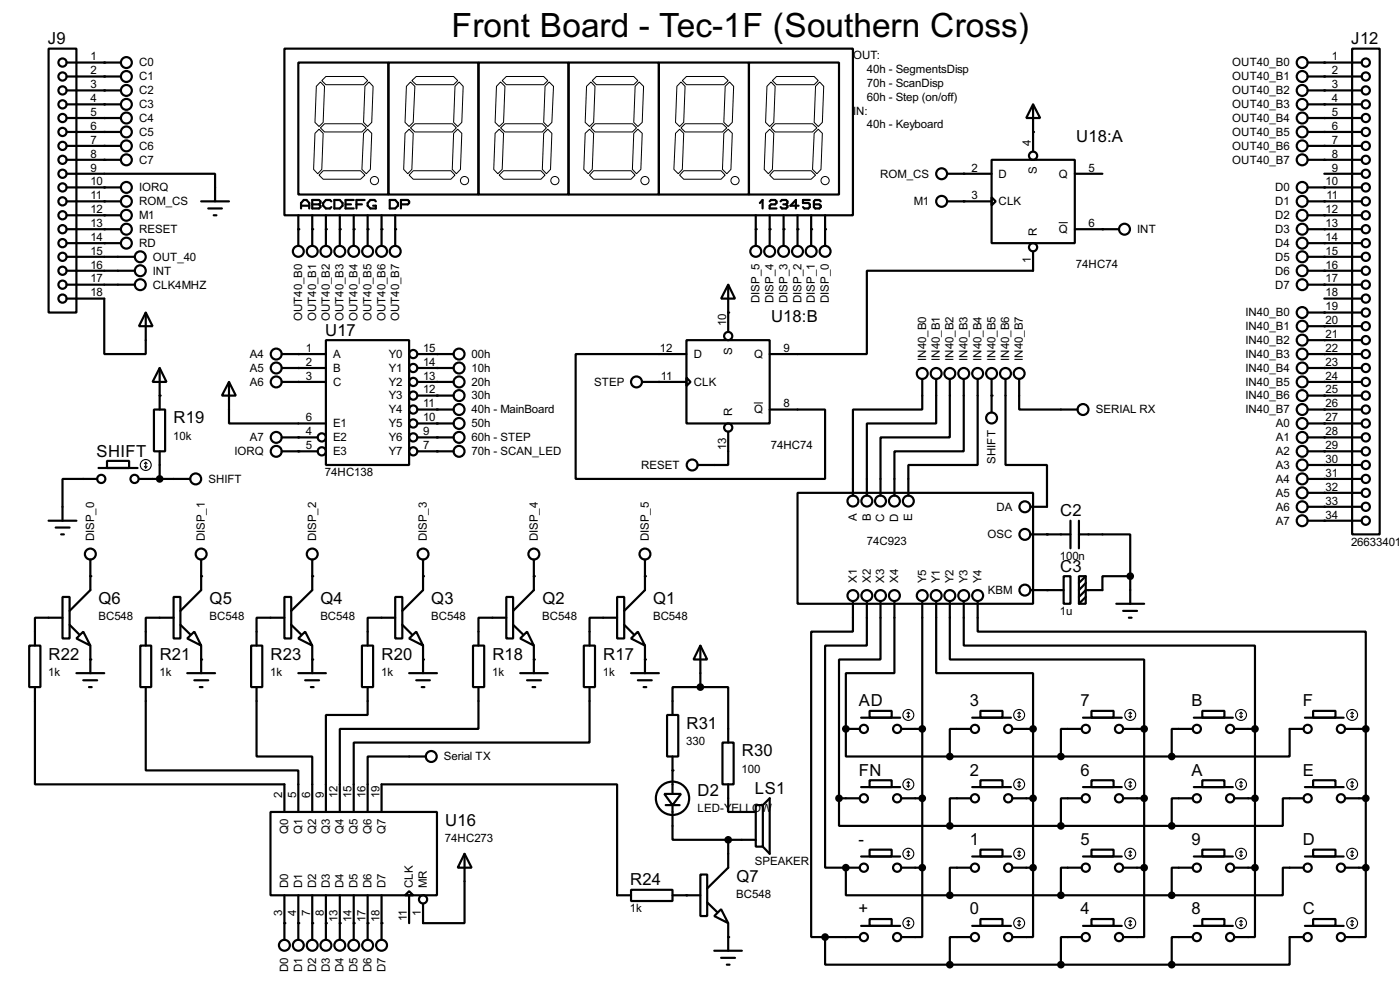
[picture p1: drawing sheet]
<svg xmlns="http://www.w3.org/2000/svg" width="256mm" height="180mm" viewBox="0 0 256 180" stroke-linecap="round" stroke-linejoin="round" font-family="sans-serif">
<g fill="none" stroke="#000" stroke-width=".4">
<path d="M8.9 8.9h5.1v48.3h-5.1zM12.2 14h10M12.2 16.6h10M12.2 19.1h10M12.2 11.5h10M52.1 8.9h104.2v30.5h-104.2zM54.7 11.5h16.5v24.1h-16.5zM71.2 11.5h16.5v24.1h-16.5zM87.7 11.5h16.5v24.1h-16.5zM104.2 11.5h16.5v24.1h-16.5zM120.7 11.5h16.5v24.1h-16.5zM137.2 11.5h16.5v24.1h-16.5z"/>
<path d="M189.3 19.1l1.3 2.5h-2.6zM189.3 19.1v8.6M239.6 14h9.9M239.6 16.6h9.9M239.6 19.1h9.9M239.6 11.5h9.9M247.7 8.9h5.1v88.9h-5.1zM12.2 31.8h27.2v5.1M12.2 36.9h10M12.2 39.4h10M12.2 21.6h10M12.2 24.2h10"/>
<path d="M12.2 26.7h10M12.2 29.3h10M12.2 34.3h10M36.9 36.9h5.1M38.2 38.2h2.5M39.2 39.4h.5M54.7 39.4v5.6M55.2 38.2v-1l.5-.6h.5l.5 .6v1M55.2 37.7h1.5M57.2 36.6h1.3l.2 .3v.3l-.2 .2 .2 .3v.2l-.2 .3h-1.3zM57.2 39.4v5.6M57.2 37.4h1.3"/>
<path d="M59.7 39.4v5.6M60.7 36.9l-.2-.3h-.8l-.5 .6v.5l.5 .5h.8l.2-.3M61.3 36.6h1l.5 .6v.5l-.5 .5h-1zM62.3 39.4v5.6M63.3 37.4h1M64.8 36.6h-1.5v1.6h1.5M64.8 39.4v5.6M65.3 37.4h1M66.8 36.6h-1.5v1.6M67.4 39.4v5.6M68.9 36.9l-.3-.3h-.7l-.5 .6v.5l.5 .5h1v-.5h-.5M69.9 39.4v5.6"/>
<path d="M71.4 36.6h1l.5 .6v.5l-.5 .5h-1zM72.4 39.4v5.6M73.5 37.4h1.2l.3-.2v-.3l-.3-.3h-1.2v1.6M138.5 39.4v5.6M139.2 37.2l.5-.6v1.6M141 36.9l.3-.3h.7l.3 .3v.3l-.3 .2h-.7l-.3 .3v.5h1.3M141 39.4v5.6M143 36.9l.3-.3h.7l.3 .3v.3l-.3 .2M143.5 37.4h.5M143.6 39.4v5.6M144 37.4l.3 .3v.2l-.3 .3h-.7l-.3-.3M146.1 39.4v5.6"/>
<path d="M146.3 37.7h-1.5l1-1.1v1.6M148.4 36.6h-1.3v.6h1l.3 .2v.5l-.3 .3h-.7l-.3-.3M148.6 39.4v5.6M150.4 36.9l-.3-.3h-.7l-.3 .3v1l.3 .3h.7l.3-.3v-.2l-.3-.3h-1M151.2 39.4v5.6M173.5 36.9h8.2M173.5 31.8h8.2M181.7 29.3h15.2v15.2h-15.2zM181.7 36.1l.7 .8-.7 .7zM196.9 31.8h5.1M239.6 36.9h9.9M239.6 39.4h9.9"/>
<path d="M239.6 21.6h9.9M239.6 24.2h9.9M239.6 26.7h9.9M239.6 29.3h9.9M239.6 34.3h9.9M242.6 31.8h6.9M12.2 54.7h6.9v10.1h7.6v-7.6M12.2 47h12.5M12.2 49.6h12.5M12.2 52.1h12.5M12.2 42h10M12.2 44.5h10"/>
<path d="M26.7 57.2l1.3 2.5h-2.5zM133.4 52.1l1.3 2.6h-2.6zM133.4 52.1v8.7M189.3 46v3.6h-30.5v15.2h-17.8M196.9 42h8.1M239.6 47h9.9M239.6 49.6h9.9M239.6 52.1h9.9M239.6 57.2h9.9M239.6 59.7h9.9M239.6 42h9.9M239.6 44.5h9.9"/>
<path d="M242.6 54.7h6.9M28.2 75h2.1v7.6h-2.1zM29.3 67.4l1.2 2.5h-2.5zM29.3 67.4v7.6M42 69.9l1.2 2.5h-2.5zM42 69.9v7.6h17.7M51.6 64.8h8.1M51.6 67.4h8.1M51.6 69.9h8.1M59.7 62.3h15.3v22.8h-15.3zM76.5 64.8h6.6M76.5 67.4h6.6"/>
<path d="M76.5 69.9h6.6M76.5 72.4h6.6M76.5 75h6.6M76.5 77.5h6.6M117.7 69.9h8.1M125.8 62.3h15.2v15.2h-15.2zM125.8 69.1l.7 .8-.7 .8zM125.8 64.8h-20.3v22.9h45.7v-12.7h-10.2M133.4 79v6.1h-5.6M169 69.4v5.6h-12.7v15.7M171.5 69.4v8.1h-12.7v13.2M174 69.4v10.7h-12.7v10.6"/>
<path d="M176.6 69.4v13.2h-12.7v8.1M179.1 69.4v15.7h-12.7v5.6M181.7 69.4v6.1M184.2 69.4v15.7h7.6v7.7h-3M186.7 69.4v5.6h10.7M239.6 62.3h9.9M239.6 64.8h9.9M239.6 67.4h9.9M239.6 69.9h9.9M239.6 72.4h9.9M239.6 75h9.9M239.6 77.5h9.9"/>
<path d="M8.9 95.3h5.1M10.2 96.6h2.6M11.2 97.8h.5M17.8 87.7h-6.3v7.6M18.1 85.7h7.1M19.6 84.4h4.1v1.3h-4.1zM25.5 87.7h9.4M29.3 82.6v5.1M51.6 80.1h6.6M51.6 82.6h6.6M76.5 80.1h6.6M76.5 82.6h6.6"/>
<path d="M146.1 90.2h43.2v20.3h-43.2zM188.8 97.8h7.3M196.1 95.3v5.1M197.7 97.8h9.4v7.7M197.7 95.3v5.1M239.6 87.7h9.9M239.6 95.3h9.9M239.6 80.1h9.9M239.6 85.1h9.9M239.6 92.8h9.9M239.6 82.6h9.9M239.6 90.2h9.9"/>
<path d="M5.4 118.2h2v7.6h-2zM11.5 109.3h1.3v7.6h-1.3zM11.5 113.1h-5.1v5.1M12.8 114.4l1.7 1.7M14 116.9l1.3-1.3 1.3 2.6zM16.6 102.4v5.6l-3.8 3.8M16.6 118.2v5M25.7 118.2h2v7.6h-2zM31.8 109.3h1.3v7.6h-1.3zM31.8 113.1h-5.1v5.1M33.1 114.4l1.8 1.7M34.3 116.9l1.3-1.3 1.3 2.6z"/>
<path d="M36.9 102.4v5.6l-3.8 3.8M36.9 118.2v5M46 118.2h2.1v7.6h-2.1zM52.1 109.3h1.3v7.6h-1.3zM52.1 113.1h-5.1v5.1M53.4 114.4l1.8 1.7M54.7 116.9l1.2-1.3 1.3 2.6zM57.2 102.4v5.6l-3.8 3.8M57.2 118.2v5M66.3 118.2h2.1v7.6h-2.1zM72.4 109.3h1.3v7.6h-1.3zM72.4 113.1h-5v5.1"/>
<path d="M73.7 114.4l1.8 1.7M75 116.9l1.3-1.3 1.2 2.6zM77.5 102.4v5.6l-3.8 3.8M77.5 118.2v5M86.7 118.2h2v7.6h-2zM92.8 109.3h1.2v7.6h-1.2zM92.8 113.1h-5.1v5.1M94 114.4l1.8 1.7M95.3 116.9l1.3-1.3 1.2 2.6zM97.8 102.4v5.6l-3.8 3.8M97.8 118.2v5M107 118.2h2v7.6h-2z"/>
<path d="M113.1 109.3h1.3v7.6h-1.3zM113.1 113.1h-5.1v5.1M114.4 114.4l1.7 1.7M115.6 116.9l1.3-1.3 1.3 2.6zM118.2 102.4v5.6l-3.8 3.8M118.2 118.2v5M128.3 118.2l1.3 2.5h-2.5zM128.3 118.2v7.6M156.3 110v5.6h-7.7v55.9h2.6M158.8 110v8.2h-7.6v40.6h3.8M161.3 110v10.7h-7.6v25.4M163.9 110v13.2h-8.9v10.2"/>
<path d="M169 110v48.8M171.5 110v13.2h17.8v10.2M174 110v10.7h35.6v12.7M176.6 110v8.2h53.3v15.2M179.1 110v5.6h71.1v17.8M188.8 108h6.1M194.9 105.5h1.2v5h-1.2zM197.7 105.5h1.2v5h-1.2zM198.9 105.5l-1.2 1.2M198.9 106.7l-1.2 1.3M198.9 109.3l-1.2 1.2M204.5 110.5h5.1"/>
<path d="M205.8 111.8h2.5M206.8 113.1h.5M207.1 105.5h-5.1v2.5h-3.1l-1.2 1.3M207.1 105.5v5M6.4 125.8v17.8h45.7v5M14 123.2h5.1M15.3 124.5h2.5M16.3 125.8h.5M26.7 125.8v15.2h28v7.6M34.3 123.2h5.1M35.6 124.5h2.6M36.6 125.8h.5"/>
<path d="M47 125.8v12.7h10.2v10.1M54.7 123.2h5M55.9 124.5h2.6M57 125.8h.5M67.4 125.8v5.1h-7.7v17.7M75 123.2h5.1M76.3 124.5h2.5M77.3 125.8h.5M78 138.5h-10.6v10.1M87.7 125.8v7.6h-25.4v15.2M95.3 123.2h5.1M96.6 124.5h2.5"/>
<path d="M97.6 125.8h.5M108 125.8v10.1h-43.2v12.7M115.6 123.2h5.1M116.9 124.5h2.5M117.9 125.8h.5M122.2 130.9h2.1v7.6h-2.1zM123.2 138.5v6.8M128.3 125.8h5.1v10.1M128.3 125.8h-5.1v5.1M132.4 135.9h2v7.7h-2zM155 133.4v5.1h19M155 133.4h2.5"/>
<path d="M157.8 131.4h7.1M159.3 130.1h4.1v1.3h-4.1zM165.2 133.4h3.8M174 138.5h40.7M177.9 133.4h-3.9v5.1M178.1 131.4h7.1M179.6 130.1h4.1v1.3h-4.1zM185.5 133.4h3.8M189.3 133.4v25.4M198.2 133.4h-3.8v5.1M198.4 131.4h7.1M200 130.1h4v1.3h-4z"/>
<path d="M205.8 133.4h3.8M209.6 133.4v25.4M218.5 133.4h-3.8v5.1M218.7 131.4h7.2M220.3 130.1h4v1.3h-4zM226.1 133.4h3.8M229.9 133.4v25.4M238.8 133.4h-2.5v5.1h-21.6M239.1 131.4h7.1M240.6 130.1h4.1v1.3h-4.1zM246.4 133.4h3.8M250.2 133.4v25.4"/>
<path d="M49.6 148.6h30.5v15.3h-30.5zM69.9 148.6v-5h43.2v20.3h2.5M85.1 156.3l1.3 2.5h-2.5zM85.1 156.3v12.7h-7.6v-3.6M121.7 145.3h3.1l-1.6 2.1zM122 147.4h2.5M123.2 147.4v6.3h10.2M133.4 143.6v5h5.1M133.4 153.7h5.1M133.4 153.7v5.1l-3.8 3.8M138.5 147.4h1.3v7.6h-1.3zM139.8 147.4l1.2-1.3v10.2l-1.2-1.3"/>
<path d="M153.7 146.1v5.1h20.3M153.7 146.1h3.8M155 158.8v5.1h19M155 158.8h2.5M157.8 144.1h7.1M157.8 156.8h7.1M159.3 142.8h4.1v1.3h-4.1zM159.3 155.5h4.1v1.3h-4.1zM165.2 158.8h3.8M165.2 146.1h3.8M169 158.8v12.7h-3.8M174 151.2h40.7"/>
<path d="M177.9 158.8h-3.9v5.1M177.9 146.1h-3.9v5.1M178.1 144.1h7.1M178.1 156.8h7.1M179.6 142.8h4.1v1.3h-4.1zM179.6 155.5h4.1v1.3h-4.1zM185.5 158.8h3.8M185.5 146.1h3.8M189.3 158.8v12.7h-3.8M198.2 158.8h-3.8v5.1M198.2 146.1h-3.8v5.1M198.4 144.1h7.1"/>
<path d="M198.4 156.8h7.1M200 142.8h4v1.3h-4zM200 155.5h4v1.3h-4zM205.8 158.8h3.8M205.8 146.1h3.8M209.6 158.8v12.7h-3.8M218.5 158.8h-3.8v5.1M218.5 146.1h-3.8v5.1M218.7 144.1h7.2M218.7 156.8h7.2M220.3 142.8h4v1.3h-4zM220.3 155.5h4v1.3h-4z"/>
<path d="M226.1 158.8h3.8M226.1 146.1h3.8M229.9 158.8v12.7h-3.8M238.8 158.8h-3.8v5.1h-20.3M238.8 146.1h-3.8v5.1h-20.3M239.1 144.1h7.1M239.1 156.8h7.1M240.6 142.8h4.1v1.3h-4.1zM240.6 155.5h4.1v1.3h-4.1zM246.4 158.8h3.8M246.4 146.1h3.8M250.2 158.8v12.7h-3.8"/>
<path d="M52.1 163.9v8.1M54.7 163.9v8.1M57.2 163.9v8.1M59.7 163.9v8.1M62.3 163.9v8.1M64.8 163.9v8.1M67.4 163.9v8.1M69.9 163.9v8.1M74.2 163.9l.8-.8 .7 .8zM75 163.9v5.1M115.6 162.9h7.6v2h-7.6zM123.2 163.9h5.1"/>
<path d="M128.3 160.1h1.3v7.6h-1.3zM129.6 165.2l1.8 1.7M130.9 167.7l1.2-1.3 1.3 2.6zM130.9 174h5M132.1 175.3h2.6M133.2 176.6h.5M133.4 169v5M151.2 171.5v5.1h22.8M151.2 171.5h6.3M157.8 169.5h7.1M159.3 168.2h4.1v1.3h-4.1zM174 176.6h40.7"/>
<path d="M174 163.9h40.7M177.9 171.5h-3.9v5.1M178.1 169.5h7.1M179.6 168.2h4.1v1.3h-4.1zM198.2 171.5h-3.8v5.1M198.4 169.5h7.1M200 168.2h4v1.3h-4zM218.5 171.5h-3.8v5.1M218.7 169.5h7.2M220.3 168.2h4v1.3h-4zM238.8 171.5h-2.5v5.1h-21.6M239.1 169.5h7.1"/>
<path d="M240.6 168.2h4.1v1.3h-4.1z"/>
<circle cx="11.4" cy="11.5" r=".75"/>
<circle cx="11.4" cy="19.1" r=".75"/>
<circle cx="11.4" cy="16.6" r=".75"/>
<circle cx="11.4" cy="14" r=".75"/>
<circle cx="23.1" cy="11.5" r="1"/>
<circle cx="23.1" cy="14" r="1"/>
<circle cx="23.1" cy="19.1" r="1"/>
<circle cx="23.1" cy="16.6" r="1"/>
<circle cx="238.5" cy="11.5" r="1"/>
<circle cx="238.5" cy="14" r="1"/>
<circle cx="238.5" cy="16.6" r="1"/>
<circle cx="238.5" cy="19.1" r="1"/>
<circle cx="250.2" cy="11.5" r=".75"/>
<circle cx="250.2" cy="14" r=".75"/>
<circle cx="250.2" cy="16.6" r=".75"/>
<circle cx="250.2" cy="19.1" r=".75"/>
<circle cx="11.4" cy="36.9" r=".75"/>
<circle cx="11.4" cy="34.3" r=".75"/>
<circle cx="11.4" cy="39.4" r=".75"/>
<circle cx="11.4" cy="26.7" r=".75"/>
<circle cx="11.4" cy="31.8" r=".75"/>
<circle cx="11.4" cy="29.3" r=".75"/>
<circle cx="11.4" cy="24.2" r=".75"/>
<circle cx="11.4" cy="21.6" r=".75"/>
<circle cx="23.1" cy="29.3" r="1"/>
<circle cx="23.1" cy="34.3" r="1"/>
<circle cx="23.1" cy="26.7" r="1"/>
<circle cx="23.1" cy="36.9" r="1"/>
<circle cx="23.1" cy="39.4" r="1"/>
<circle cx="23.1" cy="24.2" r="1"/>
<circle cx="23.1" cy="21.6" r="1"/>
<circle cx="172.5" cy="36.9" r="1"/>
<circle cx="172.5" cy="31.8" r="1"/>
<circle cx="189.2" cy="28.5" r=".75"/>
<circle cx="238.5" cy="26.7" r="1"/>
<circle cx="238.5" cy="34.3" r="1"/>
<circle cx="238.5" cy="36.9" r="1"/>
<circle cx="238.5" cy="39.4" r="1"/>
<circle cx="238.5" cy="29.3" r="1"/>
<circle cx="238.5" cy="21.6" r="1"/>
<circle cx="238.5" cy="24.2" r="1"/>
<circle cx="250.2" cy="34.3" r=".75"/>
<circle cx="250.2" cy="36.9" r=".75"/>
<circle cx="250.2" cy="26.7" r=".75"/>
<circle cx="250.2" cy="31.8" r=".75"/>
<circle cx="250.2" cy="29.3" r=".75"/>
<circle cx="250.2" cy="39.4" r=".75"/>
<circle cx="250.2" cy="24.2" r=".75"/>
<circle cx="250.2" cy="21.6" r=".75"/>
<circle cx="11.4" cy="54.7" r=".75"/>
<circle cx="11.4" cy="52.1" r=".75"/>
<circle cx="11.4" cy="49.6" r=".75"/>
<circle cx="11.4" cy="42" r=".75"/>
<circle cx="11.4" cy="44.5" r=".75"/>
<circle cx="11.4" cy="47" r=".75"/>
<circle cx="23.1" cy="42" r="1"/>
<circle cx="23.1" cy="44.5" r="1"/>
<circle cx="25.7" cy="49.6" r="1"/>
<circle cx="25.7" cy="47" r="1"/>
<circle cx="25.7" cy="52.1" r="1"/>
<circle cx="54.6" cy="46" r="1"/>
<circle cx="57.2" cy="46" r="1"/>
<circle cx="59.7" cy="46" r="1"/>
<circle cx="62.2" cy="46" r="1"/>
<circle cx="64.8" cy="46" r="1"/>
<circle cx="67.3" cy="46" r="1"/>
<circle cx="69.9" cy="46" r="1"/>
<circle cx="72.4" cy="46" r="1"/>
<circle cx="138.4" cy="46" r="1"/>
<circle cx="141" cy="46" r="1"/>
<circle cx="143.5" cy="46" r="1"/>
<circle cx="146.1" cy="46" r="1"/>
<circle cx="148.6" cy="46" r="1"/>
<circle cx="151.1" cy="46" r="1"/>
<circle cx="189.2" cy="45.3" r=".75"/>
<circle cx="206" cy="42" r="1"/>
<circle cx="238.5" cy="49.6" r="1"/>
<circle cx="238.5" cy="42" r="1"/>
<circle cx="238.5" cy="47" r="1"/>
<circle cx="238.5" cy="44.5" r="1"/>
<circle cx="238.5" cy="52.1" r="1"/>
<circle cx="238.5" cy="57.2" r="1"/>
<circle cx="238.5" cy="59.7" r="1"/>
<circle cx="250.2" cy="59.7" r=".75"/>
<circle cx="250.2" cy="57.2" r=".75"/>
<circle cx="250.2" cy="54.7" r=".75"/>
<circle cx="250.2" cy="52.1" r=".75"/>
<circle cx="250.2" cy="44.5" r=".75"/>
<circle cx="250.2" cy="49.6" r=".75"/>
<circle cx="250.2" cy="47" r=".75"/>
<circle cx="250.2" cy="42" r=".75"/>
<circle cx="50.6" cy="69.9" r="1"/>
<circle cx="50.6" cy="64.8" r="1"/>
<circle cx="50.6" cy="67.4" r="1"/>
<circle cx="75.7" cy="77.5" r=".75"/>
<circle cx="75.7" cy="72.4" r=".75"/>
<circle cx="75.7" cy="69.9" r=".75"/>
<circle cx="75.7" cy="75" r=".75"/>
<circle cx="75.7" cy="64.8" r=".75"/>
<circle cx="75.7" cy="67.4" r=".75"/>
<circle cx="84.1" cy="69.9" r="1"/>
<circle cx="84.1" cy="67.4" r="1"/>
<circle cx="84.1" cy="64.8" r="1"/>
<circle cx="84.1" cy="75" r="1"/>
<circle cx="84.1" cy="72.4" r="1"/>
<circle cx="84.1" cy="77.5" r="1"/>
<circle cx="116.6" cy="69.9" r="1"/>
<circle cx="133.4" cy="61.5" r=".75"/>
<circle cx="133.4" cy="78.3" r=".75"/>
<circle cx="168.9" cy="68.4" r="1"/>
<circle cx="171.5" cy="68.4" r="1"/>
<circle cx="174" cy="68.4" r="1"/>
<circle cx="176.5" cy="68.4" r="1"/>
<circle cx="179.1" cy="68.4" r="1"/>
<circle cx="181.6" cy="76.5" r="1"/>
<circle cx="181.6" cy="68.4" r="1"/>
<circle cx="184.2" cy="68.4" r="1"/>
<circle cx="186.7" cy="68.4" r="1"/>
<circle cx="198.4" cy="75" r="1"/>
<circle cx="238.5" cy="62.3" r="1"/>
<circle cx="238.5" cy="64.8" r="1"/>
<circle cx="238.5" cy="69.9" r="1"/>
<circle cx="238.5" cy="72.4" r="1"/>
<circle cx="238.5" cy="67.4" r="1"/>
<circle cx="238.5" cy="77.5" r="1"/>
<circle cx="238.5" cy="75" r="1"/>
<circle cx="250.2" cy="67.4" r=".75"/>
<circle cx="250.2" cy="69.9" r=".75"/>
<circle cx="250.2" cy="72.4" r=".75"/>
<circle cx="250.2" cy="64.8" r=".75"/>
<circle cx="250.2" cy="62.3" r=".75"/>
<circle cx="250.2" cy="75" r=".75"/>
<circle cx="250.2" cy="77.5" r=".75"/>
<circle cx="18.5" cy="87.7" r=".75"/>
<circle cx="24.6" cy="87.7" r=".75"/>
<circle cx="35.8" cy="87.7" r="1"/>
<circle cx="50.6" cy="82.6" r="1"/>
<circle cx="50.6" cy="80.1" r="1"/>
<circle cx="58.9" cy="80.1" r=".75"/>
<circle cx="58.9" cy="82.6" r=".75"/>
<circle cx="75.7" cy="80.1" r=".75"/>
<circle cx="75.7" cy="82.6" r=".75"/>
<circle cx="84.1" cy="80.1" r="1"/>
<circle cx="84.1" cy="82.6" r="1"/>
<circle cx="126.8" cy="85.1" r="1"/>
<circle cx="156.2" cy="91.7" r="1"/>
<circle cx="158.8" cy="91.7" r="1"/>
<circle cx="161.3" cy="91.7" r="1"/>
<circle cx="163.8" cy="91.7" r="1"/>
<circle cx="166.4" cy="91.7" r="1"/>
<circle cx="187.7" cy="97.8" r="1"/>
<circle cx="187.7" cy="92.8" r="1"/>
<circle cx="238.5" cy="95.3" r="1"/>
<circle cx="238.5" cy="92.8" r="1"/>
<circle cx="238.5" cy="90.2" r="1"/>
<circle cx="238.5" cy="87.7" r="1"/>
<circle cx="238.5" cy="80.1" r="1"/>
<circle cx="238.5" cy="82.6" r="1"/>
<circle cx="238.5" cy="85.1" r="1"/>
<circle cx="250.2" cy="90.2" r=".75"/>
<circle cx="250.2" cy="92.8" r=".75"/>
<circle cx="250.2" cy="87.7" r=".75"/>
<circle cx="250.2" cy="80.1" r=".75"/>
<circle cx="250.2" cy="85.1" r=".75"/>
<circle cx="250.2" cy="95.3" r=".75"/>
<circle cx="250.2" cy="82.6" r=".75"/>
<circle cx="16.5" cy="101.4" r="1"/>
<circle cx="36.8" cy="101.4" r="1"/>
<circle cx="57.2" cy="101.4" r="1"/>
<circle cx="77.5" cy="101.4" r="1"/>
<circle cx="97.8" cy="101.4" r="1"/>
<circle cx="118.1" cy="101.4" r="1"/>
<circle cx="156.2" cy="109" r="1"/>
<circle cx="158.8" cy="109" r="1"/>
<circle cx="161.3" cy="109" r="1"/>
<circle cx="163.8" cy="109" r="1"/>
<circle cx="168.9" cy="109" r="1"/>
<circle cx="171.5" cy="109" r="1"/>
<circle cx="174" cy="109" r="1"/>
<circle cx="176.5" cy="109" r="1"/>
<circle cx="179.1" cy="109" r="1"/>
<circle cx="187.7" cy="108" r="1"/>
<circle cx="79" cy="138.5" r="1"/>
<circle cx="158.2" cy="133.4" r=".75"/>
<circle cx="164.3" cy="133.4" r=".75"/>
<circle cx="178.6" cy="133.4" r=".75"/>
<circle cx="184.7" cy="133.4" r=".75"/>
<circle cx="198.9" cy="133.4" r=".75"/>
<circle cx="205" cy="133.4" r=".75"/>
<circle cx="219.2" cy="133.4" r=".75"/>
<circle cx="225.3" cy="133.4" r=".75"/>
<circle cx="239.5" cy="133.4" r=".75"/>
<circle cx="245.6" cy="133.4" r=".75"/>
<circle cx="123.2" cy="146.1" r="3.1"/>
<circle cx="158.2" cy="146.1" r=".75"/>
<circle cx="158.2" cy="158.8" r=".75"/>
<circle cx="164.3" cy="158.8" r=".75"/>
<circle cx="164.3" cy="146.1" r=".75"/>
<circle cx="178.6" cy="146.1" r=".75"/>
<circle cx="178.6" cy="158.8" r=".75"/>
<circle cx="184.7" cy="146.1" r=".75"/>
<circle cx="184.7" cy="158.8" r=".75"/>
<circle cx="198.9" cy="158.8" r=".75"/>
<circle cx="198.9" cy="146.1" r=".75"/>
<circle cx="205" cy="146.1" r=".75"/>
<circle cx="205" cy="158.8" r=".75"/>
<circle cx="219.2" cy="146.1" r=".75"/>
<circle cx="219.2" cy="158.8" r=".75"/>
<circle cx="225.3" cy="158.8" r=".75"/>
<circle cx="225.3" cy="146.1" r=".75"/>
<circle cx="239.5" cy="146.1" r=".75"/>
<circle cx="239.5" cy="158.8" r=".75"/>
<circle cx="245.6" cy="146.1" r=".75"/>
<circle cx="245.6" cy="158.8" r=".75"/>
<circle cx="52.1" cy="173" r="1"/>
<circle cx="54.6" cy="173" r="1"/>
<circle cx="57.2" cy="173" r="1"/>
<circle cx="59.7" cy="173" r="1"/>
<circle cx="62.2" cy="173" r="1"/>
<circle cx="64.8" cy="173" r="1"/>
<circle cx="67.3" cy="173" r="1"/>
<circle cx="69.9" cy="173" r="1"/>
<circle cx="77.5" cy="164.6" r=".75"/>
<circle cx="158.2" cy="171.5" r=".75"/>
<circle cx="164.3" cy="171.5" r=".75"/>
<circle cx="178.6" cy="171.5" r=".75"/>
<circle cx="184.7" cy="171.5" r=".75"/>
<circle cx="198.9" cy="171.5" r=".75"/>
<circle cx="205" cy="171.5" r=".75"/>
<circle cx="219.2" cy="171.5" r=".75"/>
<circle cx="225.3" cy="171.5" r=".75"/>
<circle cx="239.5" cy="171.5" r=".75"/>
<circle cx="245.6" cy="171.5" r=".75"/>
</g>
<g fill="#000">
<circle cx="19.1" cy="14" r=".2"/>
<circle cx="19.1" cy="19.1" r=".2"/>
<circle cx="19.1" cy="16.6" r=".2"/>
<circle cx="19.1" cy="11.5" r=".2"/>
<circle cx="242.6" cy="11.5" r=".2"/>
<circle cx="242.6" cy="14" r=".2"/>
<circle cx="242.6" cy="16.6" r=".2"/>
<circle cx="242.6" cy="19.1" r=".2"/>
<circle cx="19.1" cy="36.9" r=".2"/>
<circle cx="19.1" cy="24.2" r=".2"/>
<circle cx="19.1" cy="26.7" r=".2"/>
<circle cx="19.1" cy="21.6" r=".2"/>
<circle cx="19.1" cy="29.3" r=".2"/>
<circle cx="19.1" cy="34.3" r=".2"/>
<circle cx="19.1" cy="39.4" r=".2"/>
<circle cx="176.6" cy="31.8" r=".2"/>
<circle cx="176.6" cy="36.9" r=".2"/>
<circle cx="189.3" cy="24.2" r=".2"/>
<circle cx="242.6" cy="34.3" r=".2"/>
<circle cx="242.6" cy="21.6" r=".2"/>
<circle cx="242.6" cy="24.2" r=".2"/>
<circle cx="242.6" cy="26.7" r=".2"/>
<circle cx="242.6" cy="29.3" r=".2"/>
<circle cx="242.6" cy="36.9" r=".2"/>
<circle cx="242.6" cy="39.4" r=".2"/>
<circle cx="19.1" cy="42" r=".2"/>
<circle cx="19.1" cy="44.5" r=".2"/>
<circle cx="54.7" cy="42" r=".2"/>
<circle cx="57.2" cy="42" r=".2"/>
<circle cx="59.7" cy="42" r=".2"/>
<circle cx="62.3" cy="42" r=".2"/>
<circle cx="64.8" cy="42" r=".2"/>
<circle cx="67.4" cy="42" r=".2"/>
<circle cx="69.9" cy="42" r=".2"/>
<circle cx="72.4" cy="42" r=".2"/>
<circle cx="133.4" cy="57.2" r=".2"/>
<circle cx="138.5" cy="42" r=".2"/>
<circle cx="141" cy="42" r=".2"/>
<circle cx="143.6" cy="42" r=".2"/>
<circle cx="146.1" cy="42" r=".2"/>
<circle cx="148.6" cy="42" r=".2"/>
<circle cx="151.2" cy="42" r=".2"/>
<circle cx="202" cy="42" r=".2"/>
<circle cx="242.6" cy="42" r=".2"/>
<circle cx="242.6" cy="44.5" r=".2"/>
<circle cx="242.6" cy="49.6" r=".2"/>
<circle cx="242.6" cy="52.1" r=".2"/>
<circle cx="242.6" cy="57.2" r=".2"/>
<circle cx="242.6" cy="47" r=".2"/>
<circle cx="242.6" cy="59.7" r=".2"/>
<circle cx="29.3" cy="72.4" r=".2"/>
<circle cx="54.7" cy="69.9" r=".2"/>
<circle cx="54.7" cy="64.8" r=".2"/>
<circle cx="54.7" cy="67.4" r=".2"/>
<circle cx="80.1" cy="64.8" r=".2"/>
<circle cx="80.1" cy="67.4" r=".2"/>
<circle cx="80.1" cy="69.9" r=".2"/>
<circle cx="80.1" cy="72.4" r=".2"/>
<circle cx="80.1" cy="75" r=".2"/>
<circle cx="80.1" cy="77.5" r=".2"/>
<circle cx="120.7" cy="69.9" r=".2"/>
<circle cx="181.7" cy="72.4" r=".2"/>
<circle cx="242.6" cy="64.8" r=".2"/>
<circle cx="242.6" cy="67.4" r=".2"/>
<circle cx="242.6" cy="69.9" r=".2"/>
<circle cx="242.6" cy="72.4" r=".2"/>
<circle cx="242.6" cy="77.5" r=".2"/>
<circle cx="242.6" cy="75" r=".2"/>
<circle cx="242.6" cy="62.3" r=".2"/>
<circle cx="54.7" cy="82.6" r=".2"/>
<circle cx="54.7" cy="80.1" r=".2"/>
<circle cx="80.1" cy="80.1" r=".2"/>
<circle cx="80.1" cy="82.6" r=".2"/>
<circle cx="191.8" cy="97.8" r=".2"/>
<circle cx="242.6" cy="82.6" r=".2"/>
<circle cx="242.6" cy="90.2" r=".2"/>
<circle cx="242.6" cy="80.1" r=".2"/>
<circle cx="242.6" cy="87.7" r=".2"/>
<circle cx="242.6" cy="92.8" r=".2"/>
<circle cx="242.6" cy="95.3" r=".2"/>
<circle cx="242.6" cy="85.1" r=".2"/>
<circle cx="16.6" cy="105.5" r=".2"/>
<circle cx="36.9" cy="105.5" r=".2"/>
<circle cx="57.2" cy="105.5" r=".2"/>
<circle cx="77.5" cy="105.5" r=".2"/>
<circle cx="97.8" cy="105.5" r=".2"/>
<circle cx="118.2" cy="105.5" r=".2"/>
<circle cx="191.8" cy="108" r=".2"/>
<circle cx="16.6" cy="120.7" r=".2"/>
<circle cx="36.9" cy="120.7" r=".2"/>
<circle cx="57.2" cy="120.7" r=".2"/>
<circle cx="77.5" cy="120.7" r=".2"/>
<circle cx="97.8" cy="120.7" r=".2"/>
<circle cx="118.2" cy="120.7" r=".2"/>
<circle cx="155" cy="133.4" r=".2"/>
<circle cx="123.2" cy="141" r=".2"/>
<circle cx="155" cy="158.8" r=".2"/>
<circle cx="52.1" cy="169" r=".2"/>
<circle cx="54.7" cy="169" r=".2"/>
<circle cx="57.2" cy="169" r=".2"/>
<circle cx="59.7" cy="169" r=".2"/>
<circle cx="62.3" cy="169" r=".2"/>
<circle cx="64.8" cy="169" r=".2"/>
<circle cx="67.4" cy="169" r=".2"/>
<circle cx="69.9" cy="169" r=".2"/>
<circle cx="125.8" cy="163.9" r=".2"/>
<circle cx="133.4" cy="171.5" r=".2"/>
</g>
<g fill="none" stroke="#000" stroke-width=".2">
<path d="M26.5 85.4l.2 .3M26.7 84.6v1.1M26.7 84.6l-.2 .3M26.7 84.6l.3 .3M27 85.4l-.3 .3M166.2 131.1l.2 .3M166.4 130.4v1M166.4 130.4l-.2 .2M166.4 130.4l.3 .2M166.7 131.1l-.3 .3M186.5 131.1l.2 .3M186.7 130.4v1"/>
<path d="M186.7 130.4l-.2 .2M186.7 130.4l.3 .2M187 131.1l-.3 .3M206.8 131.1l.3 .3M207.1 130.4v1M207.1 130.4l-.3 .2M207.1 130.4l.2 .2M207.3 131.1l-.2 .3M227.1 131.1l.3 .3M227.4 130.4v1M227.4 130.4l-.3 .2M227.4 130.4l.2 .2"/>
<path d="M227.6 131.1l-.2 .3M247.5 131.1l.2 .3M247.7 130.4v1M247.7 130.4l-.2 .2M247.7 130.4l.3 .2M248 131.1l-.3 .3M166.2 143.8l.2 .3M166.2 156.5l.2 .3M166.4 143.1v1M166.4 155.8v1M166.4 143.1l-.2 .2M166.4 143.1l.3 .2"/>
<path d="M166.4 155.8l-.2 .2M166.4 155.8l.3 .2M166.7 143.8l-.3 .3M166.7 156.5l-.3 .3M186.5 143.8l.2 .3M186.5 156.5l.2 .3M186.7 143.1v1M186.7 155.8v1M186.7 143.1l-.2 .2M186.7 143.1l.3 .2M186.7 155.8l-.2 .2M186.7 155.8l.3 .2"/>
<path d="M187 143.8l-.3 .3M187 156.5l-.3 .3M206.8 143.8l.3 .3M206.8 156.5l.3 .3M207.1 143.1v1M207.1 155.8v1M207.1 143.1l-.3 .2M207.1 143.1l.2 .2M207.1 155.8l-.3 .2M207.1 155.8l.2 .2M207.3 143.8l-.2 .3M207.3 156.5l-.2 .3"/>
<path d="M227.1 143.8l.3 .3M227.1 156.5l.3 .3M227.4 143.1v1M227.4 155.8v1M227.4 143.1l-.3 .2M227.4 143.1l.2 .2M227.4 155.8l-.3 .2M227.4 155.8l.2 .2M227.6 143.8l-.2 .3M227.6 156.5l-.2 .3M247.5 143.8l.2 .3M247.5 156.5l.2 .3"/>
<path d="M247.7 143.1v1M247.7 155.8v1M247.7 143.1l-.2 .2M247.7 143.1l.3 .2M247.7 155.8l-.2 .2M247.7 155.8l.3 .2M248 143.8l-.3 .3M248 156.5l-.3 .3M166.2 169.2l.2 .3M166.4 168.5v1M166.4 168.5l-.2 .2M166.4 168.5l.3 .2"/>
<path d="M166.7 169.2l-.3 .3M186.5 169.2l.2 .3M186.7 168.5v1M186.7 168.5l-.2 .2M186.7 168.5l.3 .2M187 169.2l-.3 .3M206.8 169.2l.3 .3M207.1 168.5v1M207.1 168.5l-.3 .2M207.1 168.5l.2 .2M207.3 169.2l-.2 .3M227.1 169.2l.3 .3"/>
<path d="M227.4 168.5v1M227.4 168.5l-.3 .2M227.4 168.5l.2 .2M227.6 169.2l-.2 .3M247.5 169.2l.2 .3M247.7 168.5v1M247.7 168.5l-.2 .2M247.7 168.5l.3 .2M248 169.2l-.3 .3"/>
<circle cx="26.7" cy="85.1" r="1"/>
<circle cx="166.4" cy="130.9" r="1"/>
<circle cx="186.7" cy="130.9" r="1"/>
<circle cx="207" cy="130.9" r="1"/>
<circle cx="227.3" cy="130.9" r="1"/>
<circle cx="247.7" cy="130.9" r="1"/>
<circle cx="166.4" cy="143.6" r="1"/>
<circle cx="166.4" cy="156.3" r="1"/>
<circle cx="186.7" cy="156.3" r="1"/>
<circle cx="186.7" cy="143.6" r="1"/>
<circle cx="207" cy="156.3" r="1"/>
<circle cx="207" cy="143.6" r="1"/>
<circle cx="227.3" cy="143.6" r="1"/>
<circle cx="227.3" cy="156.3" r="1"/>
<circle cx="247.7" cy="156.3" r="1"/>
<circle cx="247.7" cy="143.6" r="1"/>
<circle cx="166.4" cy="169" r="1"/>
<circle cx="186.7" cy="169" r="1"/>
<circle cx="207" cy="169" r="1"/>
<circle cx="227.3" cy="169" r="1"/>
<circle cx="247.7" cy="169" r="1"/>
</g>
<g fill="#000" stroke="#000" stroke-width=".4">
<circle cx="29.2" cy="87.7" r=".5"/>
<circle cx="207" cy="105.5" r=".5"/>
<circle cx="128.3" cy="125.8" r=".5"/>
<circle cx="154.9" cy="133.4" r=".5"/>
<circle cx="168.9" cy="133.4" r=".5"/>
<circle cx="174" cy="138.5" r=".5"/>
<circle cx="189.2" cy="133.4" r=".5"/>
<circle cx="194.3" cy="138.5" r=".5"/>
<circle cx="209.6" cy="133.4" r=".5"/>
<circle cx="214.6" cy="138.5" r=".5"/>
<circle cx="229.9" cy="133.4" r=".5"/>
<circle cx="250.2" cy="133.4" r=".5"/>
<circle cx="133.4" cy="153.7" r=".5"/>
<circle cx="153.7" cy="146.1" r=".5"/>
<circle cx="154.9" cy="158.8" r=".5"/>
<circle cx="168.9" cy="146.1" r=".5"/>
<circle cx="168.9" cy="158.8" r=".5"/>
<circle cx="174" cy="151.2" r=".5"/>
<circle cx="189.2" cy="158.8" r=".5"/>
<circle cx="189.2" cy="146.1" r=".5"/>
<circle cx="194.3" cy="151.2" r=".5"/>
<circle cx="209.6" cy="158.8" r=".5"/>
<circle cx="209.6" cy="146.1" r=".5"/>
<circle cx="214.6" cy="151.2" r=".5"/>
<circle cx="229.9" cy="146.1" r=".5"/>
<circle cx="229.9" cy="158.8" r=".5"/>
<circle cx="250.2" cy="158.8" r=".5"/>
<circle cx="250.2" cy="146.1" r=".5"/>
<circle cx="151.1" cy="171.5" r=".5"/>
<circle cx="174" cy="176.6" r=".5"/>
<circle cx="174" cy="163.9" r=".5"/>
<circle cx="194.3" cy="163.9" r=".5"/>
<circle cx="194.3" cy="176.6" r=".5"/>
<circle cx="214.6" cy="176.6" r=".5"/>
<circle cx="214.6" cy="163.9" r=".5"/>
</g>
<g fill="none" stroke="#000" stroke-width=".18">
<path d="M58.7 15l.8 .8-.3 6.6-.7 .8-.8-.8 .3-6.6zM59 14.8l.7-.8h6.9l.8 .8-.8 .7h-6.9zM67.6 15l.8 .8-.3 6.6-.7 .8-.8-.8 .3-6.6zM75.2 15l.8 .8-.3 6.6-.7 .8-.8-.8 .3-6.6zM75.5 14.8l.8-.8h6.8l.8 .8-.8 .7h-6.8zM84.1 15l.8 .8-.3 6.6-.7 .8-.8-.8 .3-6.6zM91.7 15l.8 .8-.2 6.6-.8 .8-.8-.8 .3-6.6zM92.8 14h6.8l.8 .8-.8 .7h-6.8l-.8-.7zM100.6 15l.8 .8-.3 6.6-.7 .8-.8-.8 .3-6.6zM107.5 15.8l.8-.8 .7 .8-.2 6.6-.8 .8-.8-.8zM108.5 14.8l.8-.8h6.8l.8 .8-.8 .7h-6.8zM117.1 15l.8 .8-.2 6.6-.8 .8-.8-.8 .3-6.6z"/>
<path d="M124.8 15l.7 .8-.2 6.6-.8 .8-.7-.8 .2-6.6zM125 14.8l.8-.8h6.8l.8 .8-.8 .7h-6.8zM133.7 15l.7 .8-.2 6.6-.8 .8-.8-.8 .3-6.6zM141.3 15l.7 .8-.2 6.6-.8 .8-.7-.8 .2-6.6zM141.5 14.8l.8-.8h6.9l.7 .8-.7 .7h-6.9zM150.2 15l.7 .8-.2 6.6-.8 .8-.7-.8 .2-6.6zM57.7 24.4l.8-.7 .7 .7-.2 6.6-.8 .8-.7-.8zM58.7 23.4l.8-.7h6.8l.8 .7-.8 .8h-6.8zM59.2 31.3h6.9l.8 .8-.8 .7h-6.9l-.7-.7zM67.4 23.7l.7 .7-.2 6.6-.8 .8-.8-.8 .3-6.6zM74.2 24.4l.8-.7 .7 .7-.2 6.6-.8 .8-.7-.8zM75.2 23.4l.8-.7h6.9l.7 .7-.7 .8h-6.9z"/>
<path d="M75.7 31.3h6.9l.8 .8-.8 .7h-6.9l-.7-.7zM83.1 24.4l.8-.7 .7 .7-.2 6.6-.8 .8-.7-.8zM90.7 24.4l.8-.7 .8 .7-.3 6.6-.8 .8-.7-.8zM91.7 23.4l.8-.7h6.9l.7 .7-.7 .8h-6.9zM92.3 31.3h6.8l.8 .8-.8 .7h-6.8l-.8-.7zM99.6 24.4l.8-.7 .7 .7-.2 6.6-.8 .8-.7-.8zM107.2 24.4l.8-.7 .8 .7-.3 6.6-.7 .8-.8-.8zM108.3 23.4l.7-.7h6.9l.7 .7-.7 .8h-6.9zM108.8 31.3h6.8l.8 .8-.8 .7h-6.8l-.8-.7zM116.1 24.4l.8-.7 .8 .7-.3 6.6-.8 .8-.7-.8zM123.8 24.4l.7-.7 .8 .7-.3 6.6-.7 .8-.8-.8zM124.8 23.4l.7-.7h6.9l.8 .7-.8 .8h-6.9z"/>
<path d="M125.3 31.3h6.8l.8 .8-.8 .7h-6.8l-.8-.7zM132.6 24.4l.8-.7 .8 .7-.3 6.6-.7 .8-.8-.8zM140.3 24.4l.7-.7 .8 .7-.3 6.6-.7 .8-.8-.8zM141.3 23.4l.7-.7h6.9l.8 .7-.8 .8h-6.9zM141.8 31.3h6.8l.8 .8-.8 .7h-6.8l-.8-.7zM149.2 24.4l.7-.7 .8 .7-.3 6.6-.7 .8-.8-.8zM194 40.8h1.6M138.1 73.8h1.7"/>
<circle cx="68.6" cy="33.1" r=".75"/>
<circle cx="85.1" cy="33.1" r=".75"/>
<circle cx="101.6" cy="33.1" r=".75"/>
<circle cx="118.1" cy="33.1" r=".75"/>
<circle cx="134.6" cy="33.1" r=".75"/>
<circle cx="151.1" cy="33.1" r=".75"/>
</g>
<text font-size="6.9" x="82.7" y="6.8">Front Board - Tec-1F (Southern Cross)</text>
<g font-size="3.4">
<text x="8.8" y="8.1">J9</text>
<text x="247.6" y="8.1">J12</text>
<text x="197.2" y="25.9">U18:A</text>
<text x="141.3" y="58.9">U18:B</text>
<text x="59.6" y="61.4">U17</text>
<text x="31.8" y="77.5">R19</text>
<text x="17.7" y="83.6">SHIFT</text>
<text x="194.2" y="94.5">C2</text>
<text x="194.2" y="104.7">C3</text>
<text x="18.1" y="110.6">Q6</text>
<text x="38.4" y="110.6">Q5</text>
<text x="58.7" y="110.6">Q4</text>
<text x="79" y="110.6">Q3</text>
<text x="99.4" y="110.6">Q2</text>
<text x="119.7" y="110.6">Q1</text>
<text x="8.9" y="120.7">R22</text>
<text x="29.3" y="120.7">R21</text>
<text x="49.6" y="120.7">R23</text>
<text x="69.9" y="120.7">R20</text>
<text x="90.2" y="120.7">R18</text>
<text x="110.5" y="120.7">R17</text>
<text x="157.4" y="129.3">AD</text>
<text x="177.7" y="129.3">3</text>
<text x="198" y="129.3">7</text>
<text x="218.3" y="129.3">B</text>
<text x="238.7" y="129.3">F</text>
<text x="125.8" y="133.4">R31</text>
<text x="135.9" y="138.5">R30</text>
<text x="157.4" y="142">FN</text>
<text x="177.7" y="142">2</text>
<text x="198" y="142">6</text>
<text x="218.3" y="142">A</text>
<text x="238.7" y="142">E</text>
<text x="127.8" y="145.6">D2</text>
<text x="138.3" y="145.3">LS1</text>
<text x="81.6" y="151.2">U16</text>
<text x="157.3" y="154.7">-</text>
<text x="177.7" y="154.7">1</text>
<text x="198" y="154.7">5</text>
<text x="218.3" y="154.7">9</text>
<text x="238.7" y="154.7">D</text>
<text x="134.9" y="161.4">Q7</text>
<text x="115.5" y="162.1">R24</text>
<text x="157.3" y="167.4">+</text>
<text x="177.7" y="167.4">0</text>
<text x="198" y="167.4">4</text>
<text x="218.3" y="167.4">8</text>
<text x="238.7" y="167.4">C</text>
</g>
<g font-size="2.4">
<text x="16.6" y="11.1">1</text>
<text x="156.3" y="10.8">OUT:</text>
<text x="244" y="11.1">1</text>
<text x="16.6" y="13.6">2</text>
<text x="16.6" y="16.2">3</text>
<text x="25.5" y="14.7">C1</text>
<text x="25.5" y="17.3">C2</text>
<text x="25.5" y="12.2">C0</text>
<text x="158.8" y="13.4">40h - SegmentsDisp</text>
<text x="158.8" y="15.9">70h - ScanDisp</text>
<text x="225.7" y="12.2">OUT40_B0</text>
<text x="225.7" y="14.7">OUT40_B1</text>
<text x="225.7" y="17.3">OUT40_B2</text>
<text x="244" y="13.6">2</text>
<text x="244" y="16.2">3</text>
<text x="16.6" y="18.7">4</text>
<text x="16.6" y="21.2">5</text>
<text x="16.6" y="23.8">6</text>
<text x="25.5" y="19.8">C3</text>
<text x="25.5" y="22.3">C4</text>
<text x="156.3" y="21">I</text>
<text x="156.8" y="21">N:</text>
<text x="158.8" y="18.5">60h - Step (on/off)</text>
<text x="158.8" y="23.5">40h - Keyboard</text>
<text x="225.7" y="19.8">OUT40_B3</text>
<text x="225.7" y="22.3">OUT40_B4</text>
<text x="244" y="18.7">4</text>
<text x="244" y="21.2">5</text>
<text x="244" y="23.8">6</text>
<text x="16.6" y="26.3">7</text>
<text x="16.6" y="28.9">8</text>
<text x="25.5" y="24.9">C5</text>
<text x="25.5" y="27.4">C6</text>
<text x="25.5" y="30">C7</text>
<text x="188.9" y="26.7" transform="rotate(-90 188.9 26.7)">4</text>
<text x="225.7" y="24.9">OUT40_B5</text>
<text x="225.7" y="27.4">OUT40_B6</text>
<text x="225.7" y="30">OUT40_B7</text>
<text x="244" y="26.3">7</text>
<text x="244" y="28.9">8</text>
<text x="16.6" y="31.4">9</text>
<text x="16.6" y="33.9">10</text>
<text x="25.5" y="35">IORQ</text>
<text x="161.2" y="32.5">ROM_CS</text>
<text x="178" y="31.4">2</text>
<text x="182.9" y="32.5">D</text>
<text x="190" y="31.9" transform="rotate(-90 190 31.9)">S</text>
<text x="194" y="32.5">Q</text>
<text x="199.4" y="31.4">5</text>
<text x="233.6" y="35">D0</text>
<text x="242.9" y="33.9">10</text>
<text x="244" y="31.4">9</text>
<text x="16.6" y="36.5">11</text>
<text x="16.6" y="39">12</text>
<text x="16.6" y="41.6">13</text>
<text x="25.5" y="37.6">ROM_CS</text>
<text x="25.5" y="40.1">M1</text>
<text x="167.4" y="37.6">M1</text>
<text x="178" y="36.5">3</text>
<text x="182.9" y="37.6">CLK</text>
<text x="199.4" y="41.6">6</text>
<text x="233.6" y="37.6">D1</text>
<text x="233.6" y="40.1">D2</text>
<text x="242.9" y="39">12</text>
<text x="242.9" y="41.6">13</text>
<text x="243" y="36.5">11</text>
<text x="16.6" y="44.1">14</text>
<text x="16.6" y="46.6">15</text>
<text x="25.5" y="42.7">RESET</text>
<text x="25.5" y="45.2">RD</text>
<text x="28" y="47.7">OUT_40</text>
<text x="190" y="43.2" transform="rotate(-90 190 43.2)">R</text>
<text x="194" y="42.7">Q</text>
<text x="208.3" y="42.7">INT</text>
<text x="233.6" y="42.7">D3</text>
<text x="233.6" y="47.7">D5</text>
<text x="233.6" y="45.2">D4</text>
<text x="242.9" y="44.1">14</text>
<text x="242.9" y="46.6">15</text>
<text x="16.6" y="49.2">16</text>
<text x="16.6" y="51.7">17</text>
<text x="28" y="52.8">CLK4MHZ</text>
<text x="28" y="50.3">INT</text>
<text x="188.9" y="48.1" transform="rotate(-90 188.9 48.1)">1</text>
<text x="197.1" y="49.1">74HC74</text>
<text x="233.6" y="50.3">D6</text>
<text x="233.6" y="52.8">D7</text>
<text x="242.9" y="49.2">16</text>
<text x="242.9" y="51.7">17</text>
<text x="16.6" y="54.3">18</text>
<text x="55.4" y="58.8" transform="rotate(-90 55.4 58.8)">OUT40_B0</text>
<text x="57.9" y="58.8" transform="rotate(-90 57.9 58.8)">OUT40_B1</text>
<text x="60.4" y="58.8" transform="rotate(-90 60.4 58.8)">OUT40_B2</text>
<text x="63" y="58.8" transform="rotate(-90 63 58.8)">OUT40_B3</text>
<text x="65.5" y="58.8" transform="rotate(-90 65.5 58.8)">OUT40_B4</text>
<text x="68.1" y="58.8" transform="rotate(-90 68.1 58.8)">OUT40_B5</text>
<text x="70.6" y="58.8" transform="rotate(-90 70.6 58.8)">OUT40_B6</text>
<text x="73.1" y="58.8" transform="rotate(-90 73.1 58.8)">OUT40_B7</text>
<text x="133" y="59.7" transform="rotate(-90 133 59.7)">10</text>
<text x="139.2" y="55.5" transform="rotate(-90 139.2 55.5)">DISP_5</text>
<text x="141.7" y="55.5" transform="rotate(-90 141.7 55.5)">DISP_4</text>
<text x="144.3" y="55.5" transform="rotate(-90 144.3 55.5)">DISP_3</text>
<text x="146.8" y="55.5" transform="rotate(-90 146.8 55.5)">DISP_2</text>
<text x="149.3" y="55.5" transform="rotate(-90 149.3 55.5)">DISP_1</text>
<text x="151.9" y="55.5" transform="rotate(-90 151.9 55.5)">DISP_0</text>
<text x="228.2" y="57.9">IN40_B0</text>
<text x="242.9" y="54.3">18</text>
<text x="242.9" y="56.8">19</text>
<text x="242.9" y="59.3">20</text>
<text x="45.8" y="65.5">A4</text>
<text x="56.1" y="64.4">1</text>
<text x="61" y="65.5">A</text>
<text x="71.2" y="65.5">Y0</text>
<text x="77.5" y="64.4">15</text>
<text x="86.4" y="65.5">00h</text>
<text x="120.9" y="64.4">12</text>
<text x="127.1" y="65.5">D</text>
<text x="134.1" y="64.9" transform="rotate(-90 134.1 64.9)">S</text>
<text x="138.1" y="65.5">Q</text>
<text x="143.6" y="64.4">9</text>
<text x="228.2" y="60.4">IN40_B1</text>
<text x="228.2" y="63">IN40_B2</text>
<text x="228.2" y="65.5">IN40_B3</text>
<text x="242.9" y="61.9">21</text>
<text x="242.9" y="64.4">22</text>
<text x="45.8" y="68.1">A5</text>
<text x="45.8" y="70.6">A6</text>
<text x="56.1" y="67">2</text>
<text x="56.1" y="69.5">3</text>
<text x="61" y="68.1">B</text>
<text x="61" y="70.6">C</text>
<text x="71.2" y="68.1">Y1</text>
<text x="71.2" y="70.6">Y2</text>
<text x="77.5" y="67">14</text>
<text x="77.5" y="69.5">13</text>
<text x="77.5" y="72">12</text>
<text x="86.4" y="70.6">20h</text>
<text x="86.4" y="68.1">10h</text>
<text x="108.8" y="70.6">STEP</text>
<text x="121.1" y="69.5">11</text>
<text x="127.1" y="70.6">CLK</text>
<text x="169.7" y="66" transform="rotate(-90 169.7 66)">IN40_B0</text>
<text x="172.2" y="66" transform="rotate(-90 172.2 66)">IN40_B1</text>
<text x="174.7" y="66" transform="rotate(-90 174.7 66)">IN40_B2</text>
<text x="177.3" y="66" transform="rotate(-90 177.3 66)">IN40_B3</text>
<text x="179.8" y="66" transform="rotate(-90 179.8 66)">IN40_B4</text>
<text x="182.4" y="66" transform="rotate(-90 182.4 66)">IN40_B5</text>
<text x="184.9" y="66" transform="rotate(-90 184.9 66)">IN40_B6</text>
<text x="187.4" y="66" transform="rotate(-90 187.4 66)">IN40_B7</text>
<text x="228.2" y="68.1">IN40_B4</text>
<text x="228.2" y="70.6">IN40_B5</text>
<text x="242.9" y="67">23</text>
<text x="242.9" y="69.5">24</text>
<text x="242.9" y="72">25</text>
<text x="56.1" y="77.1">6</text>
<text x="71.2" y="73.1">Y3</text>
<text x="71.2" y="75.7">Y4</text>
<text x="77.5" y="74.6">11</text>
<text x="77.5" y="77.1">10</text>
<text x="86.4" y="75.7">40h - MainBoard</text>
<text x="86.4" y="73.1">30h</text>
<text x="134.1" y="76.2" transform="rotate(-90 134.1 76.2)">R</text>
<text x="138.1" y="75.7">Q</text>
<text x="143.6" y="74.6">8</text>
<text x="200.7" y="75.7">SERIAL RX</text>
<text x="228.2" y="73.1">IN40_B6</text>
<text x="228.2" y="75.7">IN40_B7</text>
<text x="242.9" y="74.6">26</text>
<text x="242.9" y="77.1">27</text>
<text x="31.8" y="80.4">10k</text>
<text x="42.9" y="83.3">IORQ</text>
<text x="45.8" y="80.8">A7</text>
<text x="56.1" y="79.7">4</text>
<text x="56.1" y="82.2">5</text>
<text x="61" y="78.2">E1</text>
<text x="61" y="80.8">E2</text>
<text x="61" y="83.3">E3</text>
<text x="71.2" y="78.2">Y5</text>
<text x="71.2" y="80.8">Y6</text>
<text x="71.2" y="83.3">Y7</text>
<text x="77.5" y="79.7">9</text>
<text x="77.5" y="82.2">7</text>
<text x="86.4" y="83.3">70h - SCAN_LED</text>
<text x="86.4" y="80.8">60h - STEP</text>
<text x="86.4" y="78.2">50h</text>
<text x="133" y="82.4" transform="rotate(-90 133 82.4)">13</text>
<text x="141.2" y="82.2">74HC74</text>
<text x="233.7" y="78.2">A0</text>
<text x="233.7" y="80.8">A1</text>
<text x="233.7" y="83.3">A2</text>
<text x="242.9" y="79.7">28</text>
<text x="242.9" y="82.2">29</text>
<text x="38.2" y="88.4">SHIFT</text>
<text x="59.5" y="87.2">74HC138</text>
<text x="117.4" y="85.8">RESET</text>
<text x="182.4" y="84.9" transform="rotate(-90 182.4 84.9)">SHIFT</text>
<text x="233.7" y="85.8">A3</text>
<text x="233.7" y="88.4">A4</text>
<text x="242.9" y="84.7">30</text>
<text x="242.9" y="87.3">31</text>
<text x="242.9" y="89.8">32</text>
<text x="157" y="95.4" transform="rotate(-90 157 95.4)">A</text>
<text x="159.5" y="95.4" transform="rotate(-90 159.5 95.4)">B</text>
<text x="162" y="95.5" transform="rotate(-90 162 95.5)">C</text>
<text x="164.6" y="95.5" transform="rotate(-90 164.6 95.5)">D</text>
<text x="167.1" y="95.4" transform="rotate(-90 167.1 95.4)">E</text>
<text x="182.5" y="93.5">DA</text>
<text x="233.7" y="93.5">A6</text>
<text x="233.7" y="90.9">A5</text>
<text x="242.9" y="92.4">33</text>
<text x="242.9" y="94.9">34</text>
<text x="17.2" y="99.1" transform="rotate(-90 17.2 99.1)">DISP_0</text>
<text x="37.6" y="99.1" transform="rotate(-90 37.6 99.1)">DISP_1</text>
<text x="57.9" y="99.1" transform="rotate(-90 57.9 99.1)">DISP_2</text>
<text x="78.2" y="99.1" transform="rotate(-90 78.2 99.1)">DISP_3</text>
<text x="98.5" y="99.1" transform="rotate(-90 98.5 99.1)">DISP_4</text>
<text x="118.9" y="99.1" transform="rotate(-90 118.9 99.1)">DISP_5</text>
<text x="158.8" y="99.7">74C923</text>
<text x="180.9" y="98.5">OSC</text>
<text x="233.7" y="96">A7</text>
<text x="247.5" y="99.9">26633401</text>
<text x="157" y="106.7" transform="rotate(-90 157 106.7)">X1</text>
<text x="159.5" y="106.7" transform="rotate(-90 159.5 106.7)">X2</text>
<text x="162" y="106.7" transform="rotate(-90 162 106.7)">X3</text>
<text x="164.6" y="106.7" transform="rotate(-90 164.6 106.7)">X4</text>
<text x="169.7" y="106.7" transform="rotate(-90 169.7 106.7)">Y5</text>
<text x="172.2" y="106.7" transform="rotate(-90 172.2 106.7)">Y1</text>
<text x="174.7" y="106.7" transform="rotate(-90 174.7 106.7)">Y2</text>
<text x="177.3" y="106.7" transform="rotate(-90 177.3 106.7)">Y3</text>
<text x="179.8" y="106.7" transform="rotate(-90 179.8 106.7)">Y4</text>
<text x="194.2" y="102.5">100n</text>
<text x="18" y="113.5">BC548</text>
<text x="38.4" y="113.5">BC548</text>
<text x="58.7" y="113.5">BC548</text>
<text x="79" y="113.5">BC548</text>
<text x="99.3" y="113.5">BC548</text>
<text x="119.6" y="113.5">BC548</text>
<text x="181" y="108.7">KBM</text>
<text x="194.2" y="112.6">1u</text>
<text x="8.9" y="123.7">1k</text>
<text x="29.2" y="123.7">1k</text>
<text x="49.5" y="123.7">1k</text>
<text x="69.9" y="123.7">1k</text>
<text x="90.2" y="123.7">1k</text>
<text x="110.5" y="123.7">1k</text>
<text x="125.7" y="136.4">330</text>
<text x="81.3" y="139.2">Serial TX</text>
<text x="135.9" y="141.5">100</text>
<text x="51.7" y="146.1" transform="rotate(-90 51.7 146.1)">2</text>
<text x="54.3" y="146.1" transform="rotate(-90 54.3 146.1)">5</text>
<text x="56.8" y="146.1" transform="rotate(-90 56.8 146.1)">6</text>
<text x="59.3" y="146.1" transform="rotate(-90 59.3 146.1)">9</text>
<text x="61.9" y="146.1" transform="rotate(-90 61.9 146.1)">12</text>
<text x="64.4" y="146.1" transform="rotate(-90 64.4 146.1)">15</text>
<text x="67" y="146.1" transform="rotate(-90 67 146.1)">16</text>
<text x="69.5" y="146.1" transform="rotate(-90 69.5 146.1)">19</text>
<text x="127.8" y="148.6">LED-Y</text>
<text x="134" y="148.6">ELLOW</text>
<text x="52.8" y="152.7" transform="rotate(-90 52.8 152.7)">Q0</text>
<text x="55.4" y="152.7" transform="rotate(-90 55.4 152.7)">Q1</text>
<text x="57.9" y="152.7" transform="rotate(-90 57.9 152.7)">Q2</text>
<text x="60.4" y="152.7" transform="rotate(-90 60.4 152.7)">Q3</text>
<text x="63" y="152.7" transform="rotate(-90 63 152.7)">Q4</text>
<text x="65.5" y="152.7" transform="rotate(-90 65.5 152.7)">Q5</text>
<text x="68" y="152.7" transform="rotate(-90 68 152.7)">Q6</text>
<text x="70.6" y="152.7" transform="rotate(-90 70.6 152.7)">Q7</text>
<text x="81.5" y="154.2">74HC273</text>
<text x="138.3" y="158.4">SPEAKER</text>
<text x="51.7" y="167.6" transform="rotate(-90 51.7 167.6)">3</text>
<text x="52.8" y="162.6" transform="rotate(-90 52.8 162.6)">D0</text>
<text x="54.3" y="167.6" transform="rotate(-90 54.3 167.6)">4</text>
<text x="55.4" y="162.6" transform="rotate(-90 55.4 162.6)">D1</text>
<text x="56.8" y="167.5" transform="rotate(-90 56.8 167.5)">7</text>
<text x="57.9" y="162.6" transform="rotate(-90 57.9 162.6)">D2</text>
<text x="59.3" y="167.6" transform="rotate(-90 59.3 167.6)">8</text>
<text x="60.4" y="162.6" transform="rotate(-90 60.4 162.6)">D3</text>
<text x="63" y="162.6" transform="rotate(-90 63 162.6)">D4</text>
<text x="65.5" y="162.6" transform="rotate(-90 65.5 162.6)">D5</text>
<text x="68.1" y="162.6" transform="rotate(-90 68.1 162.6)">D6</text>
<text x="70.6" y="162.6" transform="rotate(-90 70.6 162.6)">D7</text>
<text x="75.7" y="162.6" transform="rotate(-90 75.7 162.6)">CLK</text>
<text x="77.1" y="167.6" transform="rotate(-90 77.1 167.6)">1</text>
<text x="78.2" y="162.6" transform="rotate(-90 78.2 162.6)">MR</text>
<text x="115.4" y="167">1k</text>
<text x="134.9" y="164.3">BC548</text>
<text x="61.9" y="168.7" transform="rotate(-90 61.9 168.7)">13</text>
<text x="64.4" y="168.7" transform="rotate(-90 64.4 168.7)">14</text>
<text x="67" y="168.7" transform="rotate(-90 67 168.7)">17</text>
<text x="69.5" y="168.7" transform="rotate(-90 69.5 168.7)">18</text>
<text x="74.6" y="168.6" transform="rotate(-90 74.6 168.6)">11</text>
<text x="52.8" y="178" transform="rotate(-90 52.8 178)">D0</text>
<text x="55.4" y="178" transform="rotate(-90 55.4 178)">D1</text>
<text x="57.9" y="178" transform="rotate(-90 57.9 178)">D2</text>
<text x="60.4" y="178" transform="rotate(-90 60.4 178)">D3</text>
<text x="63" y="178" transform="rotate(-90 63 178)">D4</text>
<text x="65.5" y="178" transform="rotate(-90 65.5 178)">D5</text>
<text x="68.1" y="178" transform="rotate(-90 68.1 178)">D6</text>
<text x="70.6" y="178" transform="rotate(-90 70.6 178)">D7</text>
</g>
</svg>
